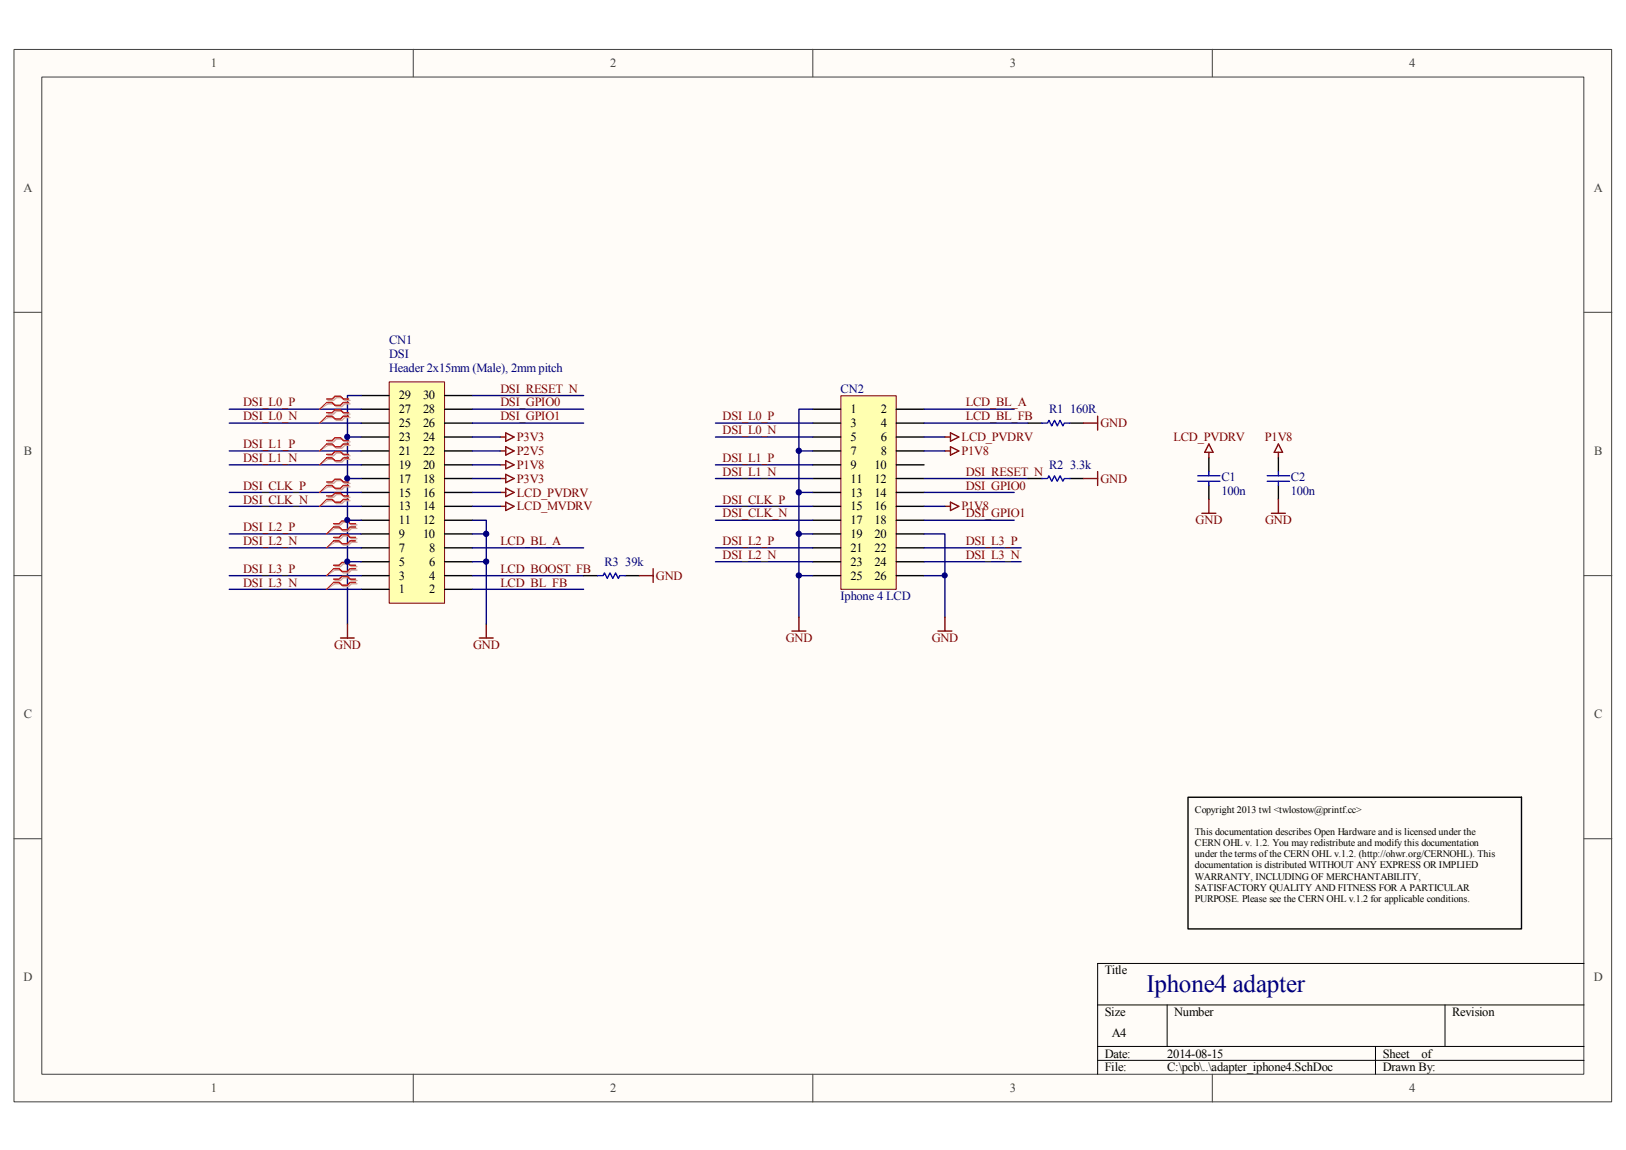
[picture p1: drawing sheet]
<svg xmlns="http://www.w3.org/2000/svg" width="297mm" height="210mm" viewBox="0 0 297 210" stroke-linecap="round" stroke-linejoin="round" font-family="sans-serif">
<path d="M2.6 9.1h291.8v192.1h-291.8z" fill="#fffcf8"/>
<path d="M2.6 9h291.8v192.2h-291.8z" fill="none" stroke="#404040" stroke-width=".18"/>
<path d="M7.7 14.1h281.6v182.1h-281.6z" fill="#fffcf8"/>
<g fill="none" stroke="#404040" stroke-width=".18">
<path d="M7.6 14.1h281.7v182.1h-281.7zM75.5 9v5M148.5 9v5M221.4 9v5M2.6 57h5M289.3 57h5.1M2.6 105.1h5M289.3 105.1h5.1M2.6 153.2h5M289.3 153.2h5.1M75.5 196.2v5.1M148.5 196.2v5.1"/>
<path d="M221.4 196.2v5.1"/>
</g>
<path d="M289.3 175.9h-88.8v20.3M200.5 183.5h88.8M200.5 191.1h88.8M200.5 193.6h88.8M213.2 183.5v7.6M251.2 191.1v5.1M263.9 183.5v7.6" fill="none" stroke="#000" stroke-width=".18"/>
<path d="M71.1 69.8h10.1v40.4h-10.1z" fill="#ffffb0"/>
<path d="M71.1 69.7h10.1v40.5h-10.1z" fill="none" stroke="#800000" stroke-width=".18"/>
<g fill="none" stroke="#000" stroke-width=".25">
<path d="M66 79.8h5M66 77.3h5M66 74.7h5M66 72.2h5M81.2 79.8h5.1M81.2 77.3h5.1M81.2 74.7h5.1M81.2 72.2h5.1M66 97.5h5M66 95h5M66 92.5h5M66 89.9h5"/>
<path d="M66 87.4h5M66 84.9h5M66 82.3h5M81.2 97.5h5.1M81.2 95h5.1M81.2 92.5h5.1M81.2 89.9h5.1M81.2 87.4h5.1M81.2 84.9h5.1M81.2 82.3h5.1M66 107.6h5M66 105.1h5"/>
<path d="M66 102.6h5M66 100h5M81.2 107.6h5.1M81.2 105.1h5.1M81.2 102.6h5.1M81.2 100h5.1M217 145.6h60.9v24h-60.9z"/>
</g>
<g fill="none" stroke="#000080" stroke-width=".25">
<path d="M41.9 74.7h24.1M41.9 77.3h24.1M63.5 79.8h2.5M66 72.2h-2.5v41.8M86.3 74.7h20.3M86.3 77.3h20.3M86.3 72.2h20.3M86.3 79.8h5.1M41.9 82.3h24.1M41.9 84.9h24.1M41.9 97.5h24.1M41.9 89.9h24.1"/>
<path d="M41.9 92.5h24.1M63.5 87.4h2.5M63.5 95h2.5M86.3 95h2.5v19M86.3 82.3h5.1M86.3 84.9h5.1M86.3 97.5h2.5M86.3 89.9h5.1M86.3 92.5h5.1M86.3 87.4h5.1M41.9 100h24.1M41.9 105.1h24.1"/>
<path d="M41.9 107.6h24.1M63.5 102.6h2.5M86.3 100h20.3M86.3 105.1h20.3M86.3 107.6h20.3M86.3 102.6h2.5"/>
</g>
<g fill="none" stroke="#800000" stroke-width=".25">
<path d="M91.4 79.8h1M92.4 79l1.5 .8-1.5 .8zM91.4 82.3h1M91.4 84.9h1M91.4 87.4h1M91.4 89.9h1M91.4 92.5h1M92.4 81.6l1.5 .7-1.5 .8zM92.4 84.1l1.5 .8-1.5 .7zM92.4 86.6l1.5 .8-1.5 .7zM92.4 89.2l1.5 .7-1.5 .8zM92.4 91.7l1.5 .8-1.5 .7z"/>
<path d="M62.2 116.5h2.5M63.5 114v2.5M87.6 116.5h2.5M88.8 114v2.5"/>
</g>
<path d="M153.6 72.3h10.1v35.3h-10.1z" fill="#ffffb0"/>
<path d="M153.6 72.3h10.1v35.3h-10.1z" fill="none" stroke="#800000" stroke-width=".18"/>
<g fill="none" stroke="#000" stroke-width=".25">
<path d="M148.5 74.7h5M148.5 77.3h5M148.5 79.8h5M163.7 74.7h5.1M163.7 77.3h5.1M163.7 79.8h5.1M187.8 77.3h2.5M195.4 77.3h2.5M148.5 82.3h5M148.5 84.9h5M148.5 87.4h5M148.5 89.9h5"/>
<path d="M148.5 92.5h5M148.5 95h5M148.5 97.5h5M163.7 82.3h5.1M163.7 84.9h5.1M163.7 87.4h5.1M163.7 89.9h5.1M163.7 92.5h5.1M163.7 95h5.1M163.7 97.5h5.1M187.8 87.4h2.5M195.4 87.4h2.5"/>
<path d="M220.8 83.6v2.5M220.8 88.7v2.5M233.5 83.6v2.5M233.5 88.7v2.5M106.6 105.1h2.5M114.2 105.1h2.6M148.5 100h5M148.5 102.6h5M148.5 105.1h5M163.7 100h5.1M163.7 102.6h5.1M163.7 105.1h5.1"/>
</g>
<g fill="none" stroke="#000080" stroke-width=".25">
<path d="M130.7 77.3h17.8M130.7 79.8h17.8M148.5 74.7h-2.6v38M168.8 77.3h19M168.8 79.8h3.8M168.8 74.7h16.5M130.7 84.9h17.8M130.7 87.4h17.8M130.7 92.5h17.8M130.7 95h17.8M145.9 82.3h2.6M145.9 89.9h2.6"/>
<path d="M145.9 97.5h2.6M168.8 97.5h3.8v7.6h-3.8M168.8 82.3h3.8M168.8 89.9h16.5M168.8 87.4h19M168.8 92.5h3.8M168.8 95h16.5M130.7 100h17.8M130.7 102.6h17.8M145.9 105.1h2.6M168.8 100h17.7M168.8 102.6h17.7"/>
<path d="M172.6 105.1v7.6"/>
</g>
<g fill="none" stroke="#800000" stroke-width=".25">
<path d="M172.6 79.8h1M173.6 79l1.5 .8-1.5 .8zM197.9 77.3h2.6M200.5 76v2.5M172.6 82.3h1M172.6 92.5h1M173.6 81.6l1.5 .7-1.5 .8zM173.6 91.7l1.5 .8-1.5 .7zM197.9 87.4h2.6M200.5 86.1v2.6M219.5 93.7h2.6M220.8 82.6v1"/>
<path d="M220.8 91.2v2.5M220.8 81.1l.8 1.5h-1.6zM232.2 93.7h2.6M233.5 81.1l.8 1.5h-1.6zM233.5 82.6v1M233.5 91.2v2.5M116.8 105.1h2.5M119.3 103.8v2.5M144.7 115.2h2.5M145.9 112.7v2.5M171.3 115.2h2.6M172.6 112.7v2.5"/>
</g>
<path d="M190.3 77.3h1l.3-.5 .5 1 .5-1 .5 1 .5-1 .5 1 .3-.5h1M190.3 87.4h1l.3-.5 .5 1 .5-1 .5 1 .5-1 .5 1 .3-.5h1M218.8 86.9h4M218.8 87.9h4M220.8 86.1v.8M220.8 87.9v.8M231.5 86.9h4M231.5 87.9h4M233.5 86.1v.8M233.5 87.9v.8M109.1 105.1h1.1l.2-.5 .5 1 .5-1 .5 1 .5-1 .6 1 .2-.5h1" fill="none" stroke="#00f" stroke-width=".25"/>
<g fill="none" stroke="#d0a19e" stroke-width=".25">
<path d="M59.9 73.1h1l.5-.5h1.1l.5 .5h.9M59.9 73.8h1l.5 .5h1.1l.5-.5h.9M59.9 75.6h1l.5-.5h1.1l.5 .5h.9M59.9 76.3h1l.5 .5h1.1l.5-.5h.9M59.9 80.7h1l.5-.5h1.1l.5 .5h.9M59.9 81.3h1l.5 .5h1.1l.5-.5h.9M59.9 83.2h1l.5-.5h1.1l.5 .5h.9M59.9 83.9h1l.5 .5h1.1l.5-.5h.9M59.9 88.3h1l.5-.5h1.1l.5 .5h.9M59.9 88.9h1l.5 .5h1.1l.5-.5h.9M59.9 90.8h1l.5-.5h1.1l.5 .5h.9M59.9 91.4h1l.5 .6h1.1l.5-.6h.9"/>
<path d="M61.2 95.8h1l.5-.4h1l.5 .4h1M61.2 96.5h1l.5 .5h1l.5-.5h1M61.2 98.4h1l.5-.5h1l.5 .5h1M61.2 99h1l.5 .5h1l.5-.5h1M61.2 103.5h1l.5-.5h1l.5 .5h1M61.2 104.1h1l.5 .5h1l.5-.5h1M61.2 106h1l.5-.5h1l.5 .5h1M61.2 106.6h1l.5 .5h1l.5-.5h1"/>
</g>
<path d="M59.9 73.8l-1.5 .9M59.9 76.3l-1.5 1M59.9 81.3l-1.5 1M59.9 83.9l-1.5 1M59.9 88.9l-1.5 1M59.9 91.4l-1.5 1.1M61.2 96.5l-1.5 1M61.2 99l-1.5 1M61.2 104.1l-1.5 1M61.2 106.6l-1.5 1" fill="none" stroke="#d0a19e" stroke-width=".18"/>
<g fill="none" stroke="#f00" stroke-width=".25">
<path d="M59.7 72.9h1l.5-.5h1l.5 .5h1M59.7 73.5h1l.5 .5h1l.5-.5h1M59.7 75.4h1l.5-.5h1l.5 .5h1M59.7 76h1l.5 .5h1l.5-.5h1M59.7 80.4h1l.5-.5h1l.5 .5h1M59.7 81.1h1l.5 .5h1l.5-.5h1M59.7 83h1l.5-.5h1l.5 .5h1M59.7 83.6h1l.5 .5h1l.5-.5h1M59.7 88h1l.5-.5h1l.5 .5h1M59.7 88.7h1l.5 .5h1l.5-.5h1M59.7 90.6h1l.5-.6h1l.5 .6h1M59.7 91.2h1l.5 .5h1l.5-.5h1"/>
<path d="M60.9 95.6h1l.6-.5h1l.4 .5h1M60.9 96.2h1l.6 .5h1l.4-.5h1M60.9 98.1h1l.6-.5h1l.4 .5h1M60.9 98.8h1l.6 .5h1l.4-.5h1M60.9 103.2h1l.6-.5h1l.4 .5h1M60.9 103.8h1l.6 .6h1l.4-.6h1M60.9 105.8h1l.6-.6h1l.4 .6h1M60.9 106.3h1l.6 .6h1l.4-.6h1"/>
</g>
<path d="M59.7 73.5l-1.3 1.2M59.7 76l-1.3 1.3M59.7 81.1l-1.3 1.2M59.7 83.6l-1.3 1.3M59.7 88.7l-1.3 1.2M59.7 91.2l-1.3 1.3M60.9 96.2l-1.2 1.3M60.9 98.8l-1.2 1.2M60.9 103.8l-1.2 1.3M60.9 106.3l-1.2 1.3" fill="none" stroke="#f00" stroke-width=".18"/>
<circle cx="63.4" cy="102.6" r=".47" fill="#000080"/>
<circle cx="63.4" cy="102.6" r=".47" fill="none" stroke="#000080" stroke-width=".18"/>
<circle cx="63.4" cy="95" r=".46" fill="#000080"/>
<circle cx="63.4" cy="95" r=".46" fill="none" stroke="#000080" stroke-width=".18"/>
<circle cx="63.4" cy="87.4" r=".48" fill="#000080"/>
<circle cx="63.4" cy="87.4" r=".48" fill="none" stroke="#000080" stroke-width=".18"/>
<circle cx="63.4" cy="79.8" r=".48" fill="#000080"/>
<circle cx="63.4" cy="79.8" r=".48" fill="none" stroke="#000080" stroke-width=".18"/>
<circle cx="88.8" cy="102.6" r=".49" fill="#000080"/>
<circle cx="88.8" cy="102.6" r=".49" fill="none" stroke="#000080" stroke-width=".18"/>
<circle cx="88.8" cy="97.5" r=".49" fill="#000080"/>
<circle cx="88.8" cy="97.5" r=".49" fill="none" stroke="#000080" stroke-width=".18"/>
<circle cx="145.9" cy="105.1" r=".48" fill="#000080"/>
<circle cx="145.9" cy="105.1" r=".48" fill="none" stroke="#000080" stroke-width=".18"/>
<circle cx="145.9" cy="97.5" r=".49" fill="#000080"/>
<circle cx="145.9" cy="97.5" r=".49" fill="none" stroke="#000080" stroke-width=".18"/>
<circle cx="145.9" cy="89.9" r=".49" fill="#000080"/>
<circle cx="145.9" cy="89.9" r=".49" fill="none" stroke="#000080" stroke-width=".18"/>
<circle cx="145.9" cy="82.3" r=".49" fill="#000080"/>
<circle cx="145.9" cy="82.3" r=".49" fill="none" stroke="#000080" stroke-width=".18"/>
<circle cx="172.6" cy="105.1" r=".46" fill="#000080"/>
<circle cx="172.6" cy="105.1" r=".46" fill="none" stroke="#000080" stroke-width=".18"/>
<text font-size="4.6" fill="#000080" x="209.4" y="181.2">Iphone4 adapter</text>
<g font-size="2.3" fill="#404040">
<text x="38.5" y="12.2">1</text>
<text x="111.5" y="12.2">2</text>
<text x="184.4" y="12.2">3</text>
<text x="257.4" y="12.2">4</text>
<text x="4.3" y="35">A</text>
<text x="291.1" y="35">A</text>
<text x="4.4" y="83.1">B</text>
<text x="291.2" y="83.1">B</text>
<text x="4.4" y="131.2">C</text>
<text x="291.2" y="131.2">C</text>
<text x="4.3" y="179.2">D</text>
<text x="291.1" y="179.2">D</text>
<text x="38.5" y="199.4">1</text>
<text x="111.5" y="199.4">2</text>
<text x="184.4" y="199.4">3</text>
<text x="257.4" y="199.4">4</text>
</g>
<g font-size="2.3" fill="#000080">
<text x="71.1" y="62.8">CN1</text>
<text x="71.1" y="65.4">DSI</text>
<text x="71.1" y="67.9">Header 2x15mm (Male), 2mm pitch</text>
<text x="153.5" y="71.7">CN2</text>
<text x="191.6" y="75.5">R1</text>
<text x="195.5" y="75.5">160R</text>
<text x="191.6" y="85.6">R2</text>
<text x="195.5" y="85.6">3.3k</text>
<text x="223.1" y="87.9">C1</text>
<text x="235.8" y="87.9">C2</text>
<text x="223.1" y="90.4">100n</text>
<text x="235.8" y="90.4">100n</text>
<text x="110.4" y="103.3">R3</text>
<text x="114.2" y="103.3">39k</text>
<text x="153.5" y="109.6">Iphone 4 LCD</text>
</g>
<g font-size="2.3" fill="#800000">
<text x="91.4" y="71.7">DSI_RESET_N</text>
<text x="44.4" y="74.2">DSI_L0_P</text>
<text x="44.4" y="76.8">DSI_L0_N</text>
<text x="91.4" y="74.2">DSI_GPIO0</text>
<text x="91.4" y="76.8">DSI_GPIO1</text>
<text x="132" y="76.8">DSI_L0_P</text>
<text x="176.4" y="74.2">LCD_BL_A</text>
<text x="176.4" y="76.8">LCD_BL_FB</text>
<text x="44.4" y="81.8">DSI_L1_P</text>
<text x="94.4" y="80.6">P3V3</text>
<text x="94.4" y="83.1">P2V5</text>
<text x="132" y="79.3">DSI_L0_N</text>
<text x="175.6" y="80.6">LCD_PVDRV</text>
<text x="175.6" y="83.1">P1V8</text>
<text x="201" y="78">GND</text>
<text x="214.3" y="80.6">LCD_PVDRV</text>
<text x="231" y="80.6">P1V8</text>
<text x="44.4" y="84.3">DSI_L1_N</text>
<text x="44.4" y="89.4">DSI_CLK_P</text>
<text x="94.4" y="85.6">P1V8</text>
<text x="94.4" y="88.1">P3V3</text>
<text x="132" y="84.3">DSI_L1_P</text>
<text x="132" y="86.9">DSI_L1_N</text>
<text x="176.4" y="86.9">DSI_RESET_N</text>
<text x="176.4" y="89.4">DSI_GPIO0</text>
<text x="201" y="88.1">GND</text>
<text x="44.4" y="92">DSI_CLK_N</text>
<text x="94.4" y="90.7">LCD_PVDRV</text>
<text x="94.4" y="93.2">LCD_MVDRV</text>
<text x="132" y="92">DSI_CLK_P</text>
<text x="132" y="94.5">DSI_CLK_N</text>
<text x="175.6" y="93.2">P1V8</text>
<text x="176.4" y="94.5">DSI_GPIO1</text>
<text x="218.4" y="95.7">GND</text>
<text x="231.1" y="95.7">GND</text>
<text x="44.4" y="97">DSI_L2_P</text>
<text x="44.4" y="99.5">DSI_L2_N</text>
<text x="91.4" y="99.5">LCD_BL_A</text>
<text x="132" y="99.5">DSI_L2_P</text>
<text x="176.4" y="99.5">DSI_L3_P</text>
<text x="44.4" y="104.6">DSI_L3_P</text>
<text x="44.4" y="107.1">DSI_L3_N</text>
<text x="91.4" y="104.6">LCD_BOOST_FB</text>
<text x="91.4" y="107.1">LCD_BL_FB</text>
<text x="119.8" y="105.8">GND</text>
<text x="132" y="102.1">DSI_L2_N</text>
<text x="176.4" y="102.1">DSI_L3_N</text>
<text x="61.1" y="118.5">GND</text>
<text x="86.5" y="118.5">GND</text>
<text x="143.6" y="117.2">GND</text>
<text x="170.2" y="117.2">GND</text>
</g>
<g font-size="2.3">
<text x="72.9" y="75.5">27</text>
<text x="72.9" y="72.9">29</text>
<text x="77.3" y="75.5">28</text>
<text x="77.3" y="72.9">30</text>
<text x="155.3" y="75.5">1</text>
<text x="160.9" y="75.5">2</text>
<text x="72.9" y="83.1">21</text>
<text x="72.9" y="80.6">23</text>
<text x="72.9" y="78">25</text>
<text x="77.3" y="83.1">22</text>
<text x="77.3" y="80.6">24</text>
<text x="77.3" y="78">26</text>
<text x="155.3" y="78">3</text>
<text x="155.3" y="80.6">5</text>
<text x="155.3" y="83.1">7</text>
<text x="160.9" y="78">4</text>
<text x="160.9" y="80.6">6</text>
<text x="160.9" y="83.1">8</text>
<text x="72.9" y="88.1">17</text>
<text x="72.9" y="85.6">19</text>
<text x="77.3" y="88.1">18</text>
<text x="77.3" y="85.6">20</text>
<text x="155.3" y="85.6">9</text>
<text x="155.3" y="88.1">11</text>
<text x="159.7" y="85.6">10</text>
<text x="159.7" y="88.1">12</text>
<text x="72.9" y="95.7">11</text>
<text x="72.9" y="93.2">13</text>
<text x="72.9" y="90.7">15</text>
<text x="77.3" y="95.7">12</text>
<text x="77.3" y="93.2">14</text>
<text x="77.3" y="90.7">16</text>
<text x="155.3" y="90.7">13</text>
<text x="155.3" y="93.2">15</text>
<text x="155.3" y="95.7">17</text>
<text x="159.7" y="90.7">14</text>
<text x="159.7" y="93.2">16</text>
<text x="159.7" y="95.7">18</text>
<text x="72.9" y="100.8">7</text>
<text x="72.9" y="98.3">9</text>
<text x="77.3" y="98.3">10</text>
<text x="78.4" y="100.8">8</text>
<text x="155.3" y="98.3">19</text>
<text x="155.3" y="100.8">21</text>
<text x="159.7" y="98.3">20</text>
<text x="159.7" y="100.8">22</text>
<text x="72.9" y="105.8">3</text>
<text x="72.9" y="103.3">5</text>
<text x="78.4" y="105.8">4</text>
<text x="78.4" y="103.3">6</text>
<text x="155.3" y="103.3">23</text>
<text x="155.3" y="105.8">25</text>
<text x="159.7" y="103.3">24</text>
<text x="159.7" y="105.8">26</text>
<text x="72.9" y="108.4">1</text>
<text x="78.4" y="108.4">2</text>
<text x="201.8" y="177.9">Title</text>
<text x="201.8" y="185.5">Size</text>
<text x="214.5" y="185.5">Number</text>
<text x="265.3" y="185.5">Revision</text>
<text x="203.1" y="189.3">A4</text>
<text x="201.8" y="193.1">Date:</text>
<text x="201.8" y="195.7">File:</text>
<text x="213.2" y="193.1">2014-08-15</text>
<text x="213.2" y="195.7">C:\pcb\..\adapter_iphone4.SchDoc</text>
<text x="252.6" y="193.1">Sheet</text>
<text x="252.6" y="195.7">Drawn By:</text>
<text x="259.6" y="193.1">of</text>
</g>
<g font-size="1.8">
<text x="218.3" y="148.5">Copyright 2013 twl &lt;twlostow@printf.cc&gt;</text>
<text x="218.3" y="152.5">This documentation describes Open Hardware and is licensed under the</text>
<text x="218.3" y="154.6">CERN OHL v. 1.2. You may redistribute and modify this documentation</text>
<text x="218.3" y="156.6">under the terms of the CERN OHL v.1.2. (http://ohwr.org/CERNOHL). This</text>
<text x="218.3" y="158.6">documentation is distributed WITHOUT ANY EXPRESS OR IMPLIED</text>
<text x="218.3" y="160.6">WARRANTY, INCLUDING OF MERCHANTABILITY,</text>
<text x="218.3" y="162.6">SATISFACTORY QUALITY AND FITNESS FOR A PARTICULAR</text>
<text x="218.3" y="164.7">PURPOSE. Please see the CERN OHL v.1.2 for applicable conditions.</text>
</g>
</svg>
